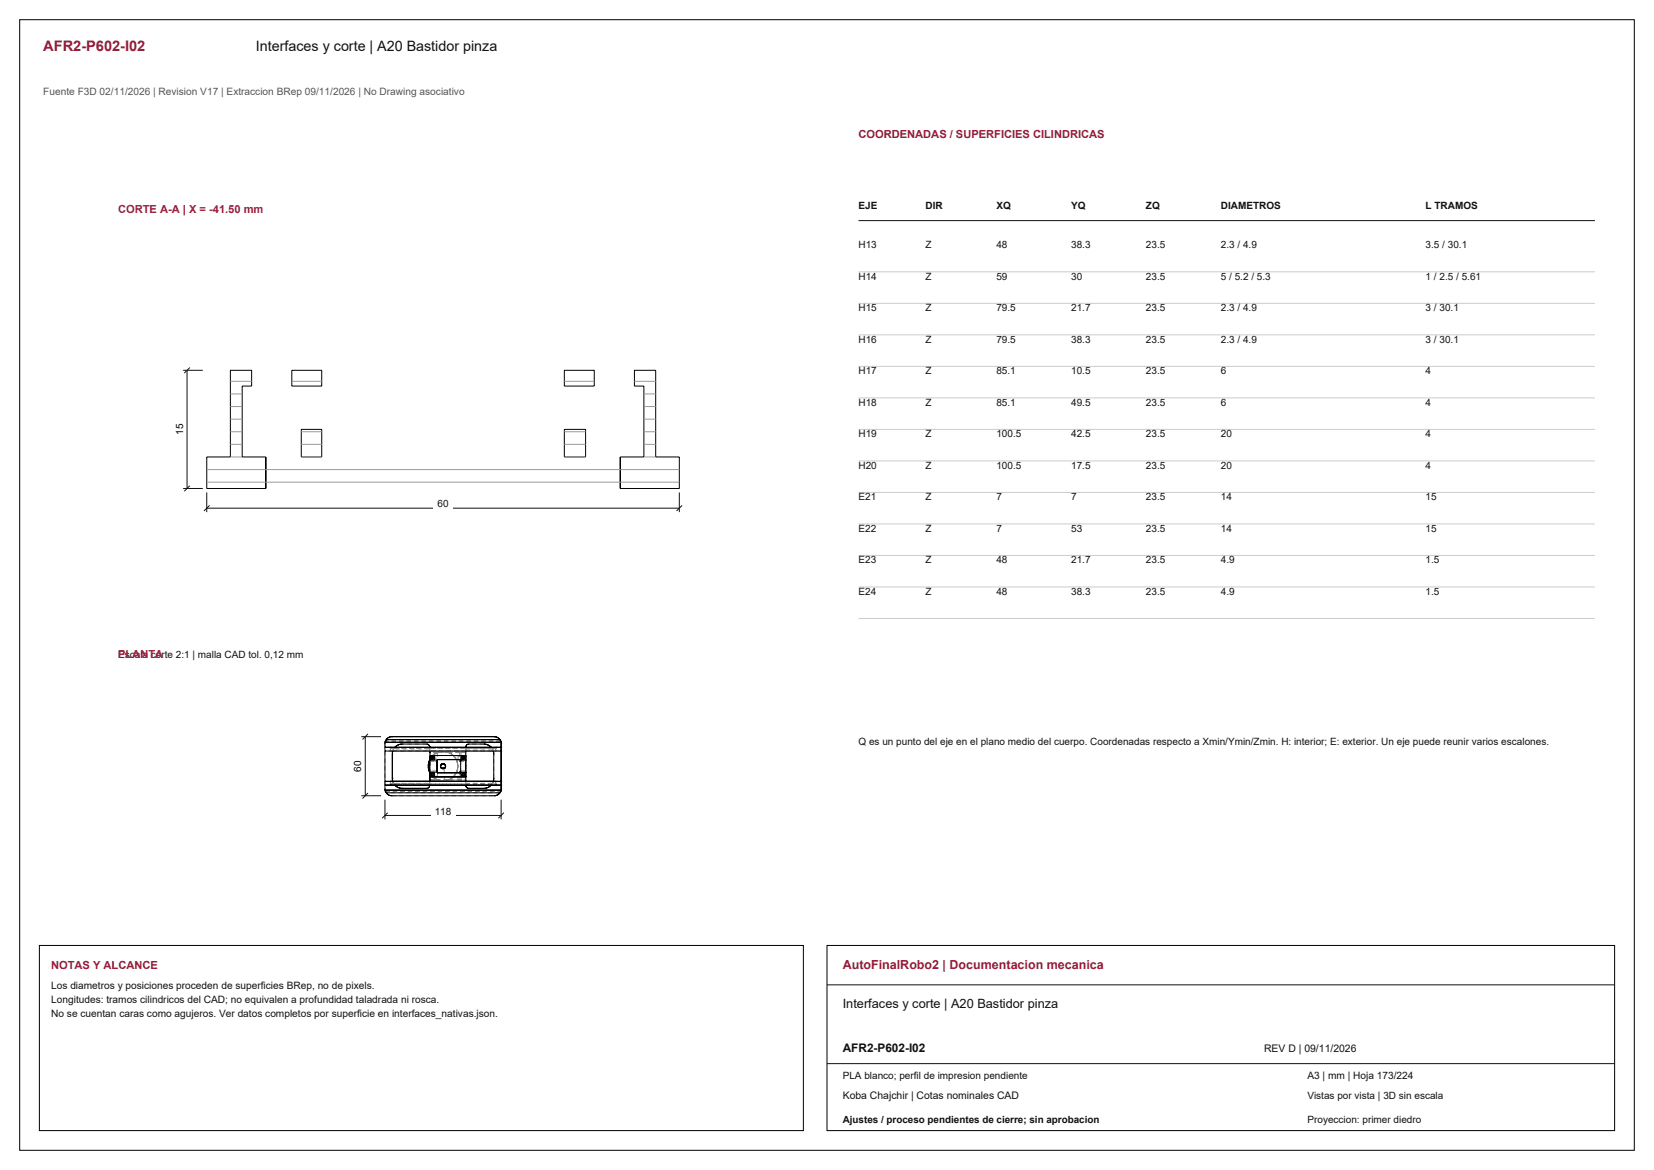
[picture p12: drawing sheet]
<svg xmlns="http://www.w3.org/2000/svg" width="420mm" height="297mm" viewBox="0 0 420 297" stroke-linecap="round" stroke-linejoin="round" font-family="sans-serif">
<path d="M5 5h410v287h-410zM58.5 94h5.4v4h-2.4v18h6v8h-15v-8h6zM74.1 94h7.6v4h-7.6zM143.3 94h7.6v4h-7.6zM161.1 94h5.4v22h6v8h-15v-8h6v-18h-2.4zM76.5 109h5.2v7h-5.2zM143.3 109h5.4v7h-5.4z" fill="none" stroke="#000" stroke-width=".25"/>
<path d="M52.5 125v5M52.5 129h120M53.2 128.3l-1.4 1.4M172.5 125v5M173.2 128.3l-1.4 1.4" fill="none" stroke="#111" stroke-width=".25"/>
<path d="M110.1 126.9h4.8v3h-4.8z" fill-rule="evenodd" fill="#fff"/>
<path d="M46.5 94h5M47.5 94v30M48.2 93.3l-1.4 1.4M46.5 124h5M48.2 123.3l-1.4 1.4" fill="none" stroke="#111" stroke-width=".25"/>
<path d="M43.7 106.9h3.2v4.2h-3.2z" fill-rule="evenodd" fill="#fff"/>
<g fill="none" stroke="#9a9a9a" stroke-width=".25">
<path d="M58.5 96.8h5.4M74.1 96.8h7.6M143.3 96.8h7.6M161.1 96.8h5.4M52.5 119.2h120M58.5 116h3M58.5 112.8h3M58.5 109.6h3M58.5 106.4h3M58.5 103.2h3M58.5 100h3M76.5 116h5.2"/>
<path d="M76.5 112.8h5.2M76.5 109.6h5.2M143.3 116h5.4M143.3 112.8h5.4M143.3 109.6h5.4M163.5 116h3M163.5 112.8h3M163.5 109.6h3M163.5 106.4h3M163.5 103.2h3M163.5 100h3M52.5 122.4h120"/>
</g>
<g fill="none" stroke="#8c8c8c" stroke-width=".25" stroke-dasharray="1.1 .8" stroke-linecap="butt">
<path d="M97.7 188.7v11.5M97.8 188.4l-.1 .3M97.8 188.4l.1-.3M97.8 188.4v-.1M97.8 188.3v.1M97.8 188.3v-.1M97.8 188.2h.1M97.9 188.2l-.1 .2M97.9 188.2v-.1M97.9 188.1l-.1 .2M98 187.9l-.1 .3M98.2 187.6l-.2 .3"/>
<path d="M98.4 187.4l-.2 .2M98.6 187.2l-.2 .2M98.9 187.1l-.3 .1M99.1 199v.3M99.1 190.6h26.8M99.1 190v.6M99.1 190h1M99.1 189.7v.3M99.1 190.6v-.9M99.1 199.3v-.9M99.1 198.4v.6M99.1 199h26.8"/>
<path d="M99.2 187l-.3 .1M99.5 187h-.3M99.6 197.7v.1M99.6 191.3v-.1M99.6 197.8v.1M99.6 191.2v-.1M99.6 197.9v.1M99.6 191.1v-.1M99.6 198h.1M99.6 191h.1M99.7 198v.1M99.7 191v-.1"/>
<path d="M99.7 198.1v.1M99.7 190.9v-.1M99.7 198.2v.1M99.7 190.8v-.1M99.7 198.3v.1M99.7 190.7v-.1M99.7 198.3l.2 .4M99.7 190.6l.1-.2M99.7 190.6h9.4M99.7 190.6h-2M99.7 198.4h.1M99.7 190.6h.1"/>
<path d="M99.8 198.4v.1M99.8 190.6v-.1M99.8 198.6v-.1M99.8 190.4v.1M99.8 198.6l-.1-.2M99.8 190.4l.2-.3M99.8 198.6l.1 .1M99.8 190.4v-.1M99.9 190.3l-.2 .4M99.9 198.7l.1 .3M99.9 190.3h-.1M99.9 198.8v-.1"/>
<path d="M99.9 190.2v.1M99.9 198.8h9.2M99.9 198.8l-.1-.2M99.9 198.8l.1 .1M100 198.9l-.1-.1M100 198.9v.1M100 190.1v-.1M100 190v.1M100 190l-.1 .3M100 199l.2 .3M100 199h-.9M100.1 199h-.1"/>
<path d="M100.1 190h-.1M100.1 190h9M100.1 190l.2-.3M100.1 199.1v-.1M100.1 189.9v.1M100.2 199.2l-.1-.1M100.2 189.8l-.1 .1M100.2 189.7l-.2 .3M100.2 199.3v-.1M100.2 189.7v.1M100.3 199.3l-.3-.3M100.3 199.3h-.1"/>
<path d="M100.3 189.7h-.1M100.3 199.4v-.1M100.3 189.6v.1M100.4 199.4h-.1M100.4 189.6h-.1M100.4 199.5v-.1M100.4 189.5v.1M100.5 199.5h-.1M100.5 189.5h-.1M100.6 199.6l-.1-.1M100.6 189.4l-.1 .1M100.7 199.6v.1"/>
<path d="M100.7 199.6h-.1M100.7 189.4h-.1M100.7 189.3v.1M100.8 199.7h-.1M100.8 189.3h-.1M100.8 199.8v-.1M100.8 189.2v.1M100.9 199.8h-.1M100.9 189.2h-.1M101 199.8h-.1M101 189.2h-.1M101 199.9v-.1"/>
<path d="M101 189.1v.1M101.1 199.9h-.1M101.1 189.1h-.1M101.1 199.9h.1M101.2 189.1h-.1M101.2 200v-.1M101.2 189v.1M101.3 200h-.1M101.3 189h-.1M101.4 189h-.1M101.5 189h-.1M101.5 188.9v.1"/>
<path d="M101.6 188.9h-.1M101.7 188.9h-.1M101.8 188.9h-.1M101.9 188.9h-.1M102 188.9h-.1M102.1 188.9h-.1M108.4 188.9h-6.3M108.7 194.5l.1 .5M108.8 194l-.1 .5M108.8 195l.1 .4M108.9 193.6l-.1 .4M108.9 195.4l.1 .5"/>
<path d="M109 193.1l-.1 .5M109 195.9l.2 .4M109.1 191v-1.4M109.1 199.4v-1.4M109.1 199v.4M109.1 198h2.1M109.1 198v-1M109.1 190.1v.5M109.1 190.1v-.1M109.1 189.6v.4M109.1 190.1h-9.1M109.1 198.4v.4"/>
<path d="M109.1 199h-9.1M109.1 199v-.2M109.1 190h9.2M109.1 192.8h.1M109.1 192.8v.1M109.1 196.2v-.1M109.1 196.2h.1M109.2 191h-.1M109.2 198h1.9M109.2 192.9v.1M109.2 193v.2M109.2 193.2v.1"/>
<path d="M109.2 193.3h1.5M109.2 192.9h1.8M109.2 195.7v.1M109.2 195.8v.2M109.2 196v.1M109.2 196.1h1.1M109.2 193.3v2.4M109.2 196.1v.9M109.2 197h-.1M109.2 192v.9M109.2 192.2l.1-.1M109.2 196.8l.1 .1"/>
<path d="M109.2 192v.2M109.2 192.2v.5M109.2 196.3v-3.6M109.2 196.3v.5M109.2 196.8v.2M109.2 192.9v-.9M109.2 192v-.1M109.2 192v-1M109.2 198v-1M109.2 197.1v-.1M109.2 197v-.9M109.2 192.7l.1 .1"/>
<path d="M109.2 192.7l.1 .2M109.2 192.7l-.2 .4M109.2 196.3v-.1M109.2 192.8v-.1M109.2 192.8h.1M109.3 196.2h-.1M109.3 192.1l-.1 .1M109.3 192.1l.1-.1M109.3 196.9l.1 .1M109.3 196.9l-.1-.1M109.3 192.8l.1 .1M109.3 196.2l-.1 .1"/>
<path d="M109.3 196.2v-.1M109.3 192.9v-.1M109.3 192.9l.2 .1M109.3 196.1l-.1 .2M109.3 192.9h.1M109.4 196.1h-.1M109.4 192l-.1 .1M109.4 192l.1-.1M109.4 197l.1 .1M109.4 197l-.1-.1M109.4 192.9l.2 .1M109.4 196.1l-.1 .1"/>
<path d="M109.4 196.1v-.1M109.4 193v-.1M109.4 196h.1M109.5 193h-.1M109.5 193h.2M109.5 196l-.2 .1M109.5 191.9l-.1 .1M109.5 197.1l-.1-.1M109.5 197.1h.3M109.5 196h.1M109.6 193h-.1M109.6 193h.2"/>
<path d="M109.6 196l-.2 .1M109.6 196h.1M109.7 193h.1M109.7 196h-.2M109.7 193h-.1M109.7 196h.1M109.8 193h-.1M109.8 193h.1M109.8 196h-.2M109.8 191.9h-.3M109.8 197.1l.3 .3M109.8 197.1v.1"/>
<path d="M109.8 193h.2M109.8 196h-.1M109.8 191.8v.1M109.8 197.2h.1M109.8 196h.1M109.9 193h-.1M109.9 197.2l.3 .3M109.9 197.2l.1-.1M109.9 191.8h-.1M109.9 193l.2-.1M109.9 196h-.1M109.9 191.8h.1"/>
<path d="M109.9 193h.1M110 196h-.1M110 197.2h-.1M110 191.8v.1M110 191.7l-.1 .1M110 197.3l-.1-.1M110 197.1v.1M110 193l.2-.1M110 196h-.2M110 191.9l-.1-.1M110 197.1l.2-.1M110 191.9h.1"/>
<path d="M110 196h.1M110.1 197.1h-.1M110.1 193h-.1M110.1 191.7h-.1M110.1 191.7v-.1M110.1 197.3v.1M110.1 197.3h-.1M110.1 193v-.1M110.1 196.1v-.1M110.1 192.9l.1-.1M110.1 196.1l-.2-.1M110.1 191.6l-.3 .3"/>
<path d="M110.1 197.4l.3 .2M110.1 191.9v.1M110.1 197v.1M110.1 196.1h.1M110.1 192h.1M110.2 192.9h-.1M110.2 197h-.1M110.2 191.6h-.1M110.2 197.4h-.1M110.2 192.9l.1-.2M110.2 196.1l-.2-.1M110.2 192l-.2-.1"/>
<path d="M110.2 197l.1-.1M110.2 196.1v.1M110.2 192.8v.1M110.2 197l.1-.2M110.2 191.5v.1M110.2 197.5v-.1M110.2 197.5l.4 .2M110.2 191.5l-.3 .3M110.2 192.8l.1-.1M110.2 196.2l-.1-.1M110.2 192v.1M110.2 196.9v.1"/>
<path d="M110.2 196.2h.1M110.2 192.1h.1M110.3 192.8h-.1M110.3 196.9h-.1M110.3 191.5h-.1M110.3 197.5h-.1M110.3 196.2v.1M110.3 192.7v.1M110.3 192.7l.1-.2M110.3 196.3l-.1-.2M110.3 192.1l-.1-.1M110.3 196.9l.1-.2"/>
<path d="M110.3 196.9v-.1M110.3 192.2v-.1M110.3 192.2l-.1-.2M110.3 196.8l.1-.1M110.3 191.5v-.1M110.3 197.5v.1M110.3 192.9h-1.1M110.3 191v1.9M110.3 192.9v-1.9M110.3 196.1v1.9M110.3 198v-1.9M110.3 196.3l-.1-.1"/>
<path d="M110.3 196.3v.1M110.3 192.6v.1M110.3 196.1h.1M110.3 192.2v.1M110.3 191h.1M110.3 196.7v.1M110.3 198h.1M110.3 196.4l.1 .1M110.3 192.3h.1M110.4 192.3l-.1-.2M110.4 196.7v-.2M110.4 192.5l-.1 .1"/>
<path d="M110.4 196.7h-.1M110.4 192.5v-.2M110.4 196.5l-.1-.2M110.4 192.3v.1M110.4 192.3l-.1-.1M110.4 196.6v.1M110.4 191.4h-.1M110.4 197.6h-.1M110.4 196.5v.1M110.4 192.4v.1M110.4 193l-.1-.1M110.4 196l-.1 .1"/>
<path d="M110.4 192.9h-.1M110.4 196.1h.1M110.4 191h.1M110.4 198h-.1M110.4 191h-.1M110.4 198h.1M110.4 191.4l-.3 .2M110.4 197.6l.4 .2M110.5 193.1l-.1-.1M110.5 195.9l-.1 .1M110.5 191.3l-.1 .1M110.5 197.7l-.1-.1"/>
<path d="M110.5 192.9h-.1M110.5 196.1h.1M110.5 191h.2M110.5 198h-.1M110.5 191h-.1M110.5 198h.2M110.6 193.2l-.1-.1M110.6 195.8l-.1 .1M110.6 191.3h-.1M110.6 197.7h-.1M110.6 197.7l.4 .2M110.6 191.3l-.4 .2"/>
<path d="M110.6 191.2v.1M110.6 191.2h.1M110.6 197.8h.1M110.6 197.8v-.1M110.6 192.9h-.1M110.6 196.1h.2M110.7 193.3l-.1-.1M110.7 193.3v-2.3M110.7 191h-.2M110.7 198v-2.3M110.7 195.7l-.1 .1M110.7 195.7h-1.5"/>
<path d="M110.7 198h6M110.7 191h.2M110.7 198h-.2M110.7 191.2h.1M110.7 197.8h.1M110.8 191.2l-.4 .2M110.8 197.8l.4 .2M110.8 192.9h-.2M110.8 196.1h.2M110.8 191.2v-.1M110.8 197.8v.1M110.9 191.1h-.1"/>
<path d="M110.9 197.9h-.1M110.9 191h.2M110.9 198h-.2M111 192.9h-.2M111 196.1h-1.8M111 191.1h-.1M111 197.9h-.1M111 197.9l.5 .2M111 191.1l-.4 .2M111 191v.1M111 191h.1M111 198h.1"/>
<path d="M111 198v-.1M111.1 191v1.8M111.1 191h-1.9M111.1 196.2v1.8M111.1 198h-.2M111.2 191h2.6M111.2 191h-2M111.2 191l-.4 .2M111.2 198l.4 .1M111.2 191h-.1M111.2 198h-.1M111.3 191h-.1"/>
<path d="M111.3 191v-.1M111.3 198v.1M111.3 198h-.1M111.3 190.9h.1M111.3 198.1h.1M111.5 198.1l.4 .1M111.5 190.9l-.5 .2M111.5 190.9h-.1M111.5 198.1h-.1M111.5 190.9h.1M111.5 198.1h.1M111.6 190.9l-.4 .1"/>
<path d="M111.6 198.1l.4 .1M111.6 190.8v.1M111.6 190.8h.1M111.6 198.2h.1M111.6 198.2v-.1M111.7 190.8h.1M111.7 198.2h.1M111.8 190.8h.1M111.8 198.2h.1M111.8 194.5l.1 .2M111.9 194.5h-.1M111.9 194.5v-.1"/>
<path d="M111.9 194.6v-.1M111.9 194.7v.2M111.9 194.3l-.1 .2M111.9 194.4v-.1M111.9 194.7v-.1M111.9 194.2v.1M111.9 194.8v-.1M111.9 198.2h.5M111.9 190.8l-.4 .1M111.9 194.9l.2 .1M111.9 194.1v.2M111.9 194.2l.1-.1"/>
<path d="M111.9 194.8h.1M112 194.9v-.1M112 190.8h-.1M112 198.2h-.1M112 190.8h.1M112 198.2h.1M112 194v.1M112 195v-.1M112 190.8l-.4 .1M112 198.2h.5M112 194h.1M112 195h.1"/>
<path d="M112.1 194l-.2 .1M112.1 198.2h.1M112.1 194h.1M112.1 195l.1 .1M112.1 190.8h.1M112.2 193.9v.1M112.2 190.8h.1M112.2 195h.1M112.2 193.9l-.1 .1M112.2 198.2h.1M112.2 193.9h.1M112.2 195.1h.1"/>
<path d="M112.3 195h.1M112.3 195h-.1M112.3 198.2h.1M112.3 198.2h-.1M112.3 190.8h.1M112.4 193.9h-.1M112.4 195.1h-.1M112.4 198.2h.4M112.4 190.8h-.5M112.4 198.2h-.1M112.4 195h.1M112.4 195h-.1"/>
<path d="M112.4 190.8h.1M112.4 193.8l-.2 .1M112.4 198.2h.1M112.5 193.9h-.1M112.5 195.1h-.1M112.5 190.8h-.5M112.5 198.2h.5M112.5 198.2h-.1M112.5 198.2h.1M112.5 195h.2M112.5 195h-.1M112.5 193.9h.1"/>
<path d="M112.5 195.1h.1M112.6 193.8h-.2M112.6 190.8h-.1M112.6 198.2h-.1M112.6 198.2h.1M112.6 193.9h.1M112.6 195.1h.1M112.7 195h.1M112.7 195h-.2M112.7 190.8h-.1M112.7 198.2h-.1M112.7 198.2h.1"/>
<path d="M112.8 195h-.1M112.8 193.9h-.1M112.8 195.1h-.1M112.8 193.9l-.2-.1M112.8 198.2h-.1M112.8 190.8h-.1M112.8 198.2v-3.2M112.8 198.2h.5M112.8 190.8h-.4M112.8 193.9v.1M112.9 190.8h-.1M112.9 198.2h-.1"/>
<path d="M112.9 194h-.1M112.9 195l-.1 .1M112.9 195h-.8M112.9 194l-.1-.1M112.9 195l.2-.1M113 194h-.1M113 195h-.1M113 190.8h-.5M113 198.2l.4-.1M113 194v.1M113 195v-.1M113 190.8h-.1"/>
<path d="M113 198.2h-.1M113 190.8h.1M113 198.2h.1M113 194.9v-.1M113.1 194.2l-.1-.1M113.1 194.8h-.1M113.1 194.1l-.2-.1M113.1 194.9v-.2M113.1 194.2v.1M113.1 194.8v-.1M113.1 194.7v-.1M113.1 194.4v-.1"/>
<path d="M113.1 194.3v-.2M113.1 194.7l.1-.2M113.1 194.6v-.1M113.1 194.5v-.1M113.2 194.5h-.1M113.2 194.5l-.1-.2M113.2 190.8h-.1M113.2 198.2h-.1M113.3 198.2l.4-.2M113.3 190.8h-.5M113.3 190.8h-.1M113.3 198.2h-.1"/>
<path d="M113.4 190.8h-.1M113.4 190.8v.1M113.4 198.2v-.1M113.4 198.2h-.1M113.4 190.9l-.4-.1M113.4 198.1l.4-.1M113.5 190.9h-.1M113.5 198.1h-.1M113.5 190.9h.1M113.5 198.1h.1M113.7 190.9h-.1M113.7 198.1h-.1"/>
<path d="M113.7 191v-.1M113.7 191h.1M113.7 198h.1M113.7 198v.1M113.7 198l.5-.1M113.7 191l-.4-.2M113.8 191h4.4M113.8 198h-2.6M113.8 198h4.4M113.8 191l-.4-.1M113.8 198l.4-.2M113.8 191h.1"/>
<path d="M113.8 198h.1M114 191h-.1M114 191v.1M114 198v-.1M114 198h-.1M114 191.1h.1M114 197.9h.1M114.1 191.1h.1M114.1 197.9h.1M114.2 197.9l.4-.3M114.2 191.1l-.5-.1M114.2 191.2v-.1"/>
<path d="M114.2 197.8v.1M114.2 191.2l-.4-.2M114.2 197.8l.4-.2M114.3 191.2h-.1M114.3 197.8h-.1M114.4 191.2h-.1M114.4 191.2v.1M114.4 197.8v-.1M114.4 197.8h-.1M114.4 191.3h.1M114.4 197.7h.1M114.5 191.3l.1 .1"/>
<path d="M114.5 197.7l.1-.1M114.6 191.4l-.4-.2M114.6 197.6l.3-.2M114.6 191.4l-.4-.3M114.6 191.4h.1M114.6 197.6h.1M114.7 191.5v-.1M114.7 197.5v.1M114.7 191.5h.1M114.7 197.5h.1M114.8 191.5v.1M114.8 197.5v-.1"/>
<path d="M114.8 191.6h.1M114.8 197.4h.1M114.9 191.6l-.3-.2M114.9 197.4l.3-.3M114.9 197.4l.4-.4M114.9 191.7v-.1M114.9 191.7h.1M114.9 197.3h.1M114.9 197.3v.1M115 191.7l.1 .1M115 197.3l.1-.1M115.1 191.8l.1 .1"/>
<path d="M115.1 197.2l.1-.1M115.2 191.9l-.3-.3M115.2 191.9l.2 .3M115.2 197.1h2.2M115.2 197.1h2.7M115.2 191.9l.1 .1M115.2 197.1l.1-.1M115.3 197l.3-.3M115.3 192l-.4-.4M115.3 192l.1 .1M115.3 197l.1-.1M115.4 192.2l.3 .3"/>
<path d="M115.4 196.8l-.2 .3M115.5 192.2h-.1M115.5 196.8h-.1M115.5 192.3v-.1M115.5 196.7v.1M115.6 192.3h-.1M115.6 196.7h-.1M115.6 196.7l.2-.4M115.6 192.3l-.3-.3M115.6 192.4v-.1M115.6 196.6v.1M115.7 192.5l-.1-.1"/>
<path d="M115.7 196.5l-.1 .1M115.7 192.5l.2 .4M115.7 196.5l-.3 .3M115.7 192.6v-.1M115.7 196.4v.1M115.8 192.6h-.1M115.8 192.6v.1M115.8 196.4v-.1M115.8 196.4h-.1M115.8 196.3l.2-.4M115.8 192.7l-.2-.4M115.8 192.8v-.1"/>
<path d="M115.8 196.2v.1M115.9 192.8h-.1M115.9 196.2h-.1M115.9 192.9h1.3M115.9 192.9l.1 .4M115.9 196.1l-.2 .4M115.9 192.9v-.1M115.9 196.1v.1M115.9 193v-.1M115.9 196v.1M116 193.1l-.1-.1M116 195.9l-.1 .1"/>
<path d="M116 195.9l.1-.5M116 193.1l-.2-.4M116 193.2v-.1M116 195.8v.1M116 193.3l.2 .4M116 195.7l-.1 .4M116.1 193.3l-.1-.1M116.1 195.7l-.1 .1M116.1 193.4v-.1M116.1 195.6v.1M116.1 193.5v-.1M116.1 195.5v.1"/>
<path d="M116.1 193.5v.1M116.1 195.5v-.1M116.1 195.4l.1-.4M116.1 193.6l-.1-.5M116.2 193.7v.4M116.2 195.3l-.2 .4M116.2 193.7l-.1-.1M116.2 195.3l-.1 .1M116.2 193.7v.1M116.2 195.3v-.1M116.2 193.9v-.1M116.2 195.1v.1"/>
<path d="M116.2 194v-.1M116.2 195v.1M116.2 195l.1-.5M116.2 194l-.1-.4M116.2 194v.1M116.2 195v-.1M116.2 194.1l.1 .4M116.2 194.9v.4M116.2 194.2v-.1M116.2 194.8v.1M116.2 194.2v.1M116.2 194.8v-.1"/>
<path d="M116.2 194.4v-.1M116.2 194.6v.1M116.2 194.4v.1M116.2 194.6v-.1M116.3 194.5l-.1 .4M116.3 194.5l-.1-.5M116.3 194.5h-.1M116.3 192.8v-1.8M116.3 198v-1.8M116.3 198h1.9M116.3 191h.2M116.5 191h.2"/>
<path d="M116.5 198h-.2M116.7 191v2.3M116.7 193.3h1.5M116.7 195.7v2.3M116.7 198h.1M116.7 191h-6M116.7 191h.1M116.7 198h-.2M116.8 191h-.1M116.8 198h.2M116.8 191h.2M116.8 198h-.1"/>
<path d="M117 191h-.2M117 198h-.2M117 196.1v-3.2M117 192.9h1.2M117 192.9v-.1M117 196.2v-.1M117 193v-.1M117 196v.1M117 192.4v.2M117 196.6v.1M117 198h.1M117 192.6l.1 .1"/>
<path d="M117 196.4v.2M117 191h.1M117 192.3v.1M117 196.7l.1 .2M117 196.1h.1M117 192.9h.1M117.1 192.9v-1.9M117.1 191h-.1M117.1 191v1.9M117.1 192.9h-.1M117.1 196.1h1.1M117.1 198v-1.9"/>
<path d="M117.1 196.1v1.9M117.1 198h-.1M117.1 197.1v-1M117.1 192.9v-1M117.1 192.7l.1 .2M117.1 196.3l-.1 .1M117.1 192.1l-.1 .2M117.1 196.9l.1 .1M117.2 196.1l-.1 .2M117.2 196.1h-1.3M117.2 192l-.1 .1M117.2 197l.2 .1"/>
<path d="M117.4 191.9h-2.2M117.4 191.9l-.2 .1M117.4 197.1h.5M117.9 197.1l.1-.1M117.9 191.9l.1 .1M117.9 191.9h-.5M117.9 191.9h-2.7M118 197l.1-.1M118 197l-.1 .1M118 192l-.1-.1M118 192l.1 .1M118.1 196.9l.1-.1"/>
<path d="M118.1 196.9l-.1 .1M118.1 192.1l-.1-.1M118.1 192.1l.1 .1M118.2 191h-1.9M118.2 198v-1.9M118.2 196.1h-1.2M118.2 192.9v-1.9M118.2 193.3v-.1M118.2 193.2v-.2M118.2 193v-.1M118.2 192.9h-1.1M118.2 196.1v-.1"/>
<path d="M118.2 196v-.2M118.2 195.8v-.1M118.2 195.7h-1.5M118.2 195.7v-2.4M118.2 196.8l-.1 .1M118.2 192.2l-.1-.1M118.2 198v-1.2M118.2 196.8v-4.6M118.2 191v1.2M118.3 191.8h-9.1M118.3 197.2v-5.4M118.3 197.2v2.2"/>
<path d="M118.3 189.6v2.2M118.3 191.8v5.4M118.3 199.4v-.4M118.3 199h-9.2M118.3 190.6h-9.2M118.3 198.8v-.4M118.3 198.8v.2M118.3 190.6h7M118.3 190.6v-.5M118.3 198.8h6.8M118.3 190h6.6M118.3 190v.1"/>
<path d="M118.3 190v-.4M118.3 199.4v-.6M122.9 188.9h-3.9M122.9 188.9h.1M123 188.9h.1M123.1 188.9h.1M123.2 188.9h.1M123.3 188.9h.1M123.4 188.9h.1M123.5 188.9v.1M123.5 189h.1M123.6 189h.1"/>
<path d="M123.7 200h.1M123.7 189h.1M123.8 200v-.1M123.8 189v.1M123.8 189.1h.1M123.9 199.9h-.1M123.9 199.9h.1M123.9 189.1h.1M124 199.9v-.1M124 189.1v.1M124 199.8h.1M124 189.2h.1"/>
<path d="M124.1 199.8h.1M124.1 189.2h.1M124.2 199.8v-.1M124.2 189.2v.1M124.2 199.7h.1M124.2 189.3h.1M124.3 189.3v.1M124.3 199.6h.1M124.3 199.6v.1M124.3 189.4h.1M124.4 199.6l.1-.1M124.4 189.4l.1 .1"/>
<path d="M124.5 199.5h.1M124.5 189.5h.1M124.6 199.5v-.1M124.6 189.5v.1M124.6 199.4h.1M124.6 189.6h.1M124.7 199.4v-.1M124.7 189.6v.1M124.7 189.7l.2 .3M124.7 199.3h.1M124.7 189.7h.1M124.8 199.3v-.1"/>
<path d="M124.8 189.7v.1M124.8 199.3l.2-.3M124.8 199.2l.1-.1M124.8 189.8l.1 .1M124.9 199.1v-.1M124.9 189.9v.1M124.9 190h1M124.9 199h.1M124.9 190h.1M125 199l-.3 .3M125 199h-6.7M125 199v-.1"/>
<path d="M125 199l.1-.3M125 190l-.2-.3M125 190h-.1M125 198.9v.1M125 190.1v-.1M125 198.9l.1-.1M125 190.1l.2 .3M125 190.1h-6.7M125.1 198.8v-.1M125.1 190.2v.1M125.1 190.3h.1M125.1 198.7l.2-.4"/>
<path d="M125.1 190.3l-.1-.3M125.2 198.6l-.1 .1M125.2 190.4v-.1M125.2 190.4l.1 .2M125.2 198.6l-.1 .2M125.2 198.6v-.1M125.2 190.4v.1M125.2 198.4v.1M125.2 190.6v-.1M125.3 198.4h-.1M125.3 190.6h-.1M125.3 198.4l-.1 .2"/>
<path d="M125.3 190.7l-.2-.4M125.3 198.3v.1M125.3 190.7v-.1M125.3 198.2v.1M125.3 190.8v-.1M125.3 198.1v.1M125.3 190.9v-.1M125.3 198v.1M125.3 191v-.1M125.4 198h-.1M125.4 191h-.1M125.4 197.9v.1"/>
<path d="M125.4 191.1v-.1M125.4 197.8v.1M125.4 191.2v-.1M125.4 197.7v.1M125.4 191.3v-.1M125.4 197.6v-6.2M125.8 187h-.3M125.9 199.3v-.3M125.9 199h-.9M125.9 190.6h-26.8M125.9 189.7v.9M125.9 190v-.3"/>
<path d="M125.9 190.6v-.6M125.9 190h-26.8M125.9 198.4v.9M125.9 199v-.6M126.1 187.1l-.3-.1M126.4 187.2l-.3-.1M126.6 187.4l-.2-.2M126.8 187.6l-.2-.2M127 187.9l-.2-.3M127.1 188.1h-29.2M127.1 188.1l.1 .3M127.1 188.1v.1"/>
<path d="M127.1 188.2l-.1-.3M127.1 188.2h.1M127.2 188.2v.1M127.2 188.3l-.1-.2M127.2 188.3v.1M127.2 188.4v-.1M127.2 188.4l-.1-.2M127.3 188.7l-.1-.3M127.3 190.6h-2M97.7 200.2l.1 .4M97.8 200.6l.1 .2M97.8 200.6v.1"/>
<path d="M97.8 200.7v-.1M97.8 200.7l.1 .2M97.8 200.8v-.1M97.9 200.8h-.1M97.9 200.8l.1 .3M97.9 200.9l-.1-.3M97.9 200.9h29.2M97.9 200.9v-.1M98 201.1l.2 .3M98.2 201.4l.2 .2M98.4 201.6l.2 .2M98.6 201.8l.3 .1"/>
<path d="M98.9 201.9l.3 .1M99.2 202h.3M99.5 202h26M101.4 200h-.1M101.5 200h-.1M101.5 200.1v-.1M101.6 200.1h-.1M101.6 200.1h.1M101.8 200.1h-.1M101.9 200.1h-.1M102 200.1h-.1M102.1 200.1h-.1"/>
<path d="M122.9 200.1h.1M123 200.1h.1M123.1 200.1h.1M123.2 200.1h.1M123.4 200.1h-.1M123.4 200.1h.1M123.5 200.1v-.1M123.5 200h.1M123.6 200h.1M125.5 202h.3M125.8 202l.3-.1M126.1 201.9l.3-.1"/>
<path d="M126.4 201.8l.2-.2M126.6 201.6l.2-.2M126.8 201.4l.2-.3M126.9 201.3h-28.8M127 201.1l.1-.3M127.1 200.9l.1-.2M127.1 200.8l.1-.2M127.1 200.8v.1M127.2 200.8h-.1M127.2 200.7v.1M127.2 200.7v-.1M127.2 200.6v.1"/>
<path d="M127.2 200.6l-.1 .3M127.2 200.6l.1-.4"/>
</g>
<g fill="none" stroke="#000" stroke-width=".25">
<path d="M97.7 199.3h.1M97.7 198.4h.1M97.7 189.7h.1M97.7 199.3h29.6M97.7 198.4h29.6M97.7 190.6h29.6M97.7 189.7h29.6M97.8 188.7v11.6M97.8 188.7h.1M97.8 188.6h.1M97.8 188.6v.1M97.8 188.5h.1"/>
<path d="M97.8 188.4v.1M97.8 188.4v.3M97.8 188.4h.1M97.8 188.4h29.4M97.8 188.3v.1M97.8 188.3h.1M97.8 188.2h.1M97.8 188.2v.2M97.9 188.2h.1M97.9 188.1h.1M97.9 188.1v.1M97.9 188h.1"/>
<path d="M97.9 188l-.1 .2M98 187.9l-.1 .1M98 187.9h.1M98 187.8h.1M98.1 187.8h.1M98.1 187.8l-.2 .2M98.1 187.8h28.8M98.1 187.7v.1M98.1 187.7h.1M98.2 187.6h.1M98.2 187.5v.1M98.2 187.5h.1"/>
<path d="M98.2 187.5l-.1 .3M98.3 187.5h-.1M98.3 187.5h.1M98.4 187.4h-.1M98.4 187.4h.1M98.5 187.3l-.3 .2M98.5 187.3h.1M98.6 187.3h-.1M98.6 187.3h.1M98.6 187.2h.1M98.7 187.2l-.2 .1M98.7 187.2h.1"/>
<path d="M98.8 187.2h-.1M98.8 187.2h.1M98.8 187.1h.1M98.9 187.1h.1M98.9 187.1l-.2 .1M99 187.1h-.1M99 187.1h.1M99.1 187.1h.1M99.1 187v.1M99.1 198.4h.1M99.1 189.7h.1M99.1 199.3h.1"/>
<path d="M99.1 187h.1M99.2 187h.1M99.2 187l-.3 .1M99.3 187h-.1M99.3 187h.1M99.4 187h.1M99.5 187h26M99.5 187h-.1M99.5 187h.1M99.5 187h-.3M99.6 197.6h.1M99.6 197.6l.1 .7"/>
<path d="M99.7 191l-.1 6.6M99.7 190.7v.3M99.7 190.6v.4M100.2 199.3l.3 .2M100.5 199.5l.9 .5M101.4 189l7-.1 .5 .2 .2 .5M101.4 189l-1.2 .7M101.4 189l-1.1 .7M108.8 194.4h.1M108.8 194.6h.1M108.8 194.6v.1M108.8 194.3v.1"/>
<path d="M108.8 194.7h.1M108.8 194.3h.1M108.8 194.7v.1M108.8 194.8h.1M108.8 194.2h.1M108.8 194.8v.1M108.8 194.1v.1M108.8 194.9h.1M108.8 194.1h.1M108.8 194.9v.1M108.8 194v1M108.8 195l.1 .4"/>
<path d="M108.8 194v.1M108.8 195h.1M108.8 194h.1M108.8 195v.1M108.8 200h.1M108.8 193.9v.1M108.8 195.1h.1M108.8 193.9h.1M108.8 195.1v.1M108.8 193.8v.1M108.8 195.2h.1M108.8 193.8h.1"/>
<path d="M108.8 195.2v.1M108.8 193.7v.1M108.8 195.3h.1M108.8 193.7h.1M108.8 195.3l.1 .1M108.9 193.6l-.1 .1M108.9 195.4h.1M108.9 193.6l-.1 .4M108.9 195.4l.1 .4M108.9 193.6h.1M108.9 195.4v.1M108.9 193.5v.1"/>
<path d="M108.9 195.5h.1M108.9 193.5h.1M108.9 195.5v.1M108.9 193.4v.1M108.9 195.6h.1M108.9 193.4h.1M108.9 195.6v.1M108.9 193.3v.1M108.9 195.7h.1M108.9 193.3h.1M109 193.3h-.1M109 195.7v.1"/>
<path d="M109 193.2v.1M109 195.8h.1M109 193.2h.1M109 193.2l-.1 .4M109 195.8l.2 .5M109 195.8v.1M109 193.1v.1M109 195.9h.1M109 193.1h.1M109 199.7h.1M109 195.9v.1M109 193v.1"/>
<path d="M109 196h.1M109.1 193h-.1M109.1 196h.1M109.1 193h.1M109.1 196.1h.1M109.1 197h.1M109.1 192h.1M109.1 192v6.4M109.1 198h.1M109.1 191h.1M109.1 199.4h.1M109.1 189.6h.1"/>
<path d="M109.1 199.4l-.2 .5-.5 .2h-6.3M109.1 190.6v.4M109.1 191l.1 1.9M109.1 192.9h.1M109.2 192.9h.1M109.2 191.9h.1M109.2 197.2h.1M109.2 196.1h.1M109.2 197.1h.1M109.2 196.1l-.1 1.9M109.2 191.8h9.1M109.2 197.2h9.1"/>
<path d="M109.2 196.1h1.1M109.2 197.1h1.1M109.2 191.9h1.1M109.2 192.7l-.2 .5M109.2 192.9h1.1M110.3 196.1h.1M110.3 197.1h.1M110.3 191.9h.1M110.3 192.9h.1M110.3 191.9v1M110.3 196.1v1M111 192.9h.1"/>
<path d="M111 196.1h.1M111 192.8h.1M111 196.2h.1M111 192.8h6v3.4h-6M111 192.8v3.4M111.8 194.5l.2 .4M111.9 194.5l.1 .4M111.9 194.3l-.1 .2M112 194.9l.1 .1M112.1 195h.8M112.1 195h.1M112.1 195l.4 .1"/>
<path d="M112.2 193.9l-.3 .4M112.2 193.9l-.3 .6M112.4 193.9h-.2M112.5 193.9l-.6 .4M112.5 193.9h.1M112.6 193.9h.2M112.6 193.9l.5 .3M112.8 193.9l.2 .3M112.8 193.9l.3 .4M112.9 195l-.5 .1M112.9 195h.1M113 194.2l.1 .1"/>
<path d="M113.1 194.2v.6l-.6 .3M113.1 194.5l-.2 .5M113.1 194.3v.2M116.7 195.7l.3 .3M117 193l-.3 .3M117.1 192.9h.1M117.1 191.9h.1M117.1 196.1h.1M117.1 197.1h.1M117.1 196.1h1.1M117.1 197.1h1.1M117.1 191.9h1.1"/>
<path d="M117.1 192.9h1.1M117.1 191.9v1M117.1 196.1v1M118.2 192.9h.1M118.2 191.9h.1M118.2 196.1h.1M118.2 197.1h.1M118.2 191.9v1M118.2 196.1v1M118.3 199.4h.1M118.3 190.6v7.8M123.2 188.9l.7 .2"/>
<path d="M123.2 188.9h-4.4l-.4 .3-.1 .4M123.9 189.1l.8 .6M123.9 189.1l.9 .6M124.8 199.3l-.9 .6-1 .2h-4.1l-.4-.4-.1-.3M125.3 190.6v.4M125.3 190.7v.3M125.3 191v7.3M125.5 187h.1M125.5 187h.3M125.6 187h.1M125.7 187h.1M125.8 187h.1"/>
<path d="M125.8 187l.3 .1M125.9 198.4h.1M125.9 189.7h.1M125.9 199.3h.1M125.9 187v.1M125.9 187.1h.1M126 187.1h.1M126.1 187.1l.2 .1M126.1 187.1h.1M126.2 187.1h.1M126.2 187.2h.1M126.3 187.2h.1"/>
<path d="M126.3 187.2l.2 .1M126.4 187.2h.1M126.4 187.2v.1M126.4 187.3h.1M126.5 187.3h.1M126.5 187.3l.1 .1M126.5 187.3l.3 .2M126.6 187.4h.1M126.7 187.4v.1M126.7 187.5h.1M126.8 187.5l.1 .3M126.8 187.5v.1"/>
<path d="M126.8 187.6h.1M126.9 187.6v.1M126.9 187.7h.1M126.9 187.7v.1M126.9 187.8h.1M126.9 187.8l.2 .2M127 187.8h.1M127 187.9h.1M127 187.9l.1 .1M127.1 188h.1M127.1 188l.1 .2M127.1 188.1h.1"/>
<path d="M127.1 188.2h.1M127.2 188.2h.1M127.2 188.2v.2M127.2 188.2v.1M127.2 188.3h.1M127.2 188.4h.1M127.2 188.4l.1 .3M127.2 188.4v.1M127.2 188.5h.1M127.2 188.6h.1M127.2 188.6v.1M127.2 188.7v11.6"/>
<path d="M127.2 188.7h.1M127.3 188.7h.1M127.3 190.6h.1M127.3 198.4h.1M127.3 189.7h.1M127.3 199.3h.1M97.7 200.2l.1 .4M97.8 200.3h.1M97.8 200.4h.1M97.8 200.4v.1M97.8 200.5h.1M97.8 200.6h.1"/>
<path d="M97.8 200.6v.2M97.8 200.6h29.4M97.8 200.6v.1M97.8 200.7h.1M97.8 200.8h.1M97.8 200.8l.1 .2M97.9 200.8v.1M97.9 200.9h.1M97.9 200.9v.1M97.9 201h.1M97.9 201l.2 .3M98 201.1h.1"/>
<path d="M98 201.2h.1M98.1 201.3l.1 .2M98.1 201.3h28.8M98.1 201.3h.1M98.1 201.3v.1M98.2 201.4h.1M98.2 201.5h.1M98.2 201.5l.3 .2M98.3 201.5h.1M98.4 201.6h.1M98.4 201.6l.1 .1M98.5 201.7l.2 .1"/>
<path d="M98.5 201.7h.1M98.6 201.7h.1M98.6 201.8h.1M98.7 201.8h.1M98.7 201.8l.2 .1M98.8 201.8h.1M98.8 201.8v.1M98.8 201.9h.1M98.9 201.9h.1M98.9 201.9l.3 .1M99 201.9h.1M99.1 201.9h.1"/>
<path d="M99.1 202h.1M99.2 202h.1M99.2 202h.3M99.3 202h.1M99.4 202h.1M99.5 202h26M101.4 200l.7 .1M102.1 200.1h.1M125.6 202h-.1M125.6 202h.1M125.7 202h-.1M125.7 202h.1"/>
<path d="M125.8 202h.1M125.8 202h-.3M125.9 202h-.1M125.9 201.9v.1M126 201.9h.1M126.1 201.9l-.3 .1M126.1 201.9h-.1M126.1 201.9h.1M126.2 201.9h-.1M126.2 201.9h.1M126.2 201.8v.1M126.2 201.8h.1"/>
<path d="M126.3 201.8h.1M126.3 201.8l-.2 .1M126.4 201.8h-.1M126.4 201.7v.1M126.4 201.7h.1M126.5 201.7h-.1M126.5 201.7h.1M126.6 201.6l-.1 .1M126.6 201.6h.1M126.7 201.5v.1M126.7 201.5h.1M126.8 201.5l-.5 .3"/>
<path d="M126.8 201.5h-.1M126.8 201.5h.1M126.8 201.4h.1M126.9 201.3v.1M126.9 201.3h.1M126.9 201.3l-.1 .2M127 201.2h.1M127 201.1h.1M127.1 201l-.1 .1M127.1 201l-.2 .3M127.1 201h.1M127.1 200.9v.1"/>
<path d="M127.1 200.9h.1M127.2 200.8h.1M127.2 200.8l-.1 .2M127.2 200.7v.1M127.2 200.7h.1M127.2 200.6h.1M127.2 200.6v.2M127.2 200.5h.1M127.2 200.4v.1M127.2 200.4h.1M127.2 200.3h.1M127.3 200.2h.1"/>
<path d="M127.3 200.2l-.1 .4"/>
<circle cx="109.7" cy="196.6" r=".29"/>
<circle cx="109.7" cy="192.4" r=".29"/>
<circle cx="117.6" cy="192.4" r=".29"/>
<circle cx="117.6" cy="196.6" r=".29"/>
</g>
<path d="M97.7 203v5M97.7 207h29.6M98.5 206.3l-1.4 1.4M127.3 203v5M127.9 206.3l-1.4 1.4" fill="none" stroke="#111" stroke-width=".25"/>
<path d="M109.4 204.9h6.2v3h-6.2z" fill-rule="evenodd" fill="#fff"/>
<path d="M91.7 187h5.1M92.8 187v15M93.4 186.3l-1.4 1.4M91.7 202h5.1M93.4 201.3l-1.4 1.4" fill="none" stroke="#111" stroke-width=".25"/>
<path d="M88.9 192.4h3.2v4.2h-3.2z" fill-rule="evenodd" fill="#fff"/>
<path d="M218 56h187M210 250h200M210 270h200" fill="none" stroke="#111" stroke-width=".25"/>
<path d="M218 69h187M218 77h187M218 85h187M218 93h187M218 101h187M218 109h187M218 117h187M218 125h187M218 133h187M218 141h187M218 149h187M218 157h187" fill="none" stroke="#ccc" stroke-width=".25"/>
<path d="M10 240h194v47h-194zM210 240h200v47h-200z" fill="none" stroke="#000" stroke-width=".25"/>
<text font-size="3.7" fill="#981b39" x="11" y="13">AFR2-P602-I02</text>
<text font-size="3.6" fill="#111" x="65" y="13">Interfaces y corte | A20 Bastidor pinza</text>
<text font-size="3.2" fill="#981b39" x="214" y="246">AutoFinalRobo2 | Documentacion mecanica</text>
<text font-size="3.2" fill="#111" x="214" y="256">Interfaces y corte | A20 Bastidor pinza</text>
<text font-size="3" fill="#111" x="214" y="267">AFR2-P602-I02</text>
<g font-size="2.8" fill="#981b39">
<text x="218" y="35">COORDENADAS / SUPERFICIES CILINDRICAS</text>
<text x="13" y="246">NOTAS Y ALCANCE</text>
</g>
<g font-size="2.8" fill="#a91843">
<text x="30" y="54">CORTE A-A | X = -41.50 mm</text>
<text x="30" y="167">PLANTA</text>
</g>
<text font-size="2.6" fill="#555" x="11" y="24">Fuente F3D 02/11/2026 | Revision V17 | Extraccion BRep 09/11/2026 | No Drawing asociativo</text>
<g font-size="2.6" fill="#111">
<text x="13" y="251">Los diametros y posiciones proceden de superficies BRep, no de pixels.</text>
<text x="13" y="254.6">Longitudes: tramos cilindricos del CAD; no equivalen a profundidad taladrada ni rosca.</text>
<text x="13" y="258.2">No se cuentan caras como agujeros. Ver datos completos por superficie en interfaces_nativas.json.</text>
<text x="321" y="267">REV D | 09/11/2026</text>
<text x="332" y="274">A3 | mm | Hoja 173/224</text>
<text x="214" y="279">Koba Chajchir | Cotas nominales CAD</text>
</g>
<g font-size="2.5" fill="#111">
<text x="218" y="53">EJE</text>
<text x="235" y="53">DIR</text>
<text x="253" y="53">XQ</text>
<text x="272" y="53">YQ</text>
<text x="291" y="53">ZQ</text>
<text x="310" y="53">DIAMETROS</text>
<text x="362" y="53">L TRAMOS</text>
<text x="218" y="63">H13</text>
<text x="235" y="63">Z</text>
<text x="253" y="63">48</text>
<text x="272" y="63">38.3</text>
<text x="291" y="63">23.5</text>
<text x="310" y="63">2.3 / 4.9</text>
<text x="362" y="63">3.5 / 30.1</text>
<text x="218" y="71">H14</text>
<text x="235" y="71">Z</text>
<text x="253" y="71">59</text>
<text x="272" y="71">30</text>
<text x="291" y="71">23.5</text>
<text x="310" y="71">5 / 5.2 / 5.3</text>
<text x="362" y="71">1 / 2.5 / 5.61</text>
<text x="218" y="79">H15</text>
<text x="235" y="79">Z</text>
<text x="253" y="79">79.5</text>
<text x="272" y="79">21.7</text>
<text x="291" y="79">23.5</text>
<text x="310" y="79">2.3 / 4.9</text>
<text x="362" y="79">3 / 30.1</text>
<text x="218" y="87">H16</text>
<text x="235" y="87">Z</text>
<text x="253" y="87">79.5</text>
<text x="272" y="87">38.3</text>
<text x="291" y="87">23.5</text>
<text x="310" y="87">2.3 / 4.9</text>
<text x="362" y="87">3 / 30.1</text>
<text x="218" y="95">H17</text>
<text x="235" y="95">Z</text>
<text x="253" y="95">85.1</text>
<text x="272" y="95">10.5</text>
<text x="291" y="95">23.5</text>
<text x="310" y="95">6</text>
<text x="362" y="95">4</text>
<text x="218" y="103">H18</text>
<text x="235" y="103">Z</text>
<text x="253" y="103">85.1</text>
<text x="272" y="103">49.5</text>
<text x="291" y="103">23.5</text>
<text x="310" y="103">6</text>
<text x="362" y="103">4</text>
<text x="218" y="111">H19</text>
<text x="235" y="111">Z</text>
<text x="253" y="111">100.5</text>
<text x="272" y="111">42.5</text>
<text x="291" y="111">23.5</text>
<text x="310" y="111">20</text>
<text x="362" y="111">4</text>
<text x="218" y="119">H20</text>
<text x="235" y="119">Z</text>
<text x="253" y="119">100.5</text>
<text x="272" y="119">17.5</text>
<text x="291" y="119">23.5</text>
<text x="310" y="119">20</text>
<text x="362" y="119">4</text>
<text x="111.1" y="128.8">60</text>
<text x="218" y="127">E21</text>
<text x="235" y="127">Z</text>
<text x="253" y="127">7</text>
<text x="272" y="127">7</text>
<text x="291" y="127">23.5</text>
<text x="310" y="127">14</text>
<text x="362" y="127">15</text>
<text x="218" y="135">E22</text>
<text x="235" y="135">Z</text>
<text x="253" y="135">7</text>
<text x="272" y="135">53</text>
<text x="291" y="135">23.5</text>
<text x="310" y="135">14</text>
<text x="362" y="135">15</text>
<text x="218" y="143">E23</text>
<text x="235" y="143">Z</text>
<text x="253" y="143">48</text>
<text x="272" y="143">21.7</text>
<text x="291" y="143">23.5</text>
<text x="310" y="143">4.9</text>
<text x="362" y="143">1.5</text>
<text x="218" y="151">E24</text>
<text x="235" y="151">Z</text>
<text x="253" y="151">48</text>
<text x="272" y="151">38.3</text>
<text x="291" y="151">23.5</text>
<text x="310" y="151">4.9</text>
<text x="362" y="151">1.5</text>
<text x="30" y="167">Escala corte 2:1 | malla CAD tol. 0,12 mm</text>
<text x="218" y="189">Q es un punto del eje en el plano medio del cuerpo. Coordenadas respecto a Xmin/Ymin/Zmin. H: interior; E: exterior. Un eje puede reunir varios escalones.</text>
<text x="110.4" y="206.8">118</text>
<text x="214" y="274">PLA blanco; perfil de impresion pendiente</text>
<text x="332" y="279">Vistas por vista | 3D sin escala</text>
<text x="214" y="285">Ajustes / proceso pendientes de cierre; sin aprobacion</text>
<text x="332" y="285">Proyeccion: primer diedro</text>
</g>
<g font-size="2.5">
<text x="46.5" y="110.4" transform="rotate(-90 46.5 110.4)">15</text>
<text x="91.7" y="195.9" transform="rotate(-90 91.7 195.9)">60</text>
</g>
</svg>
